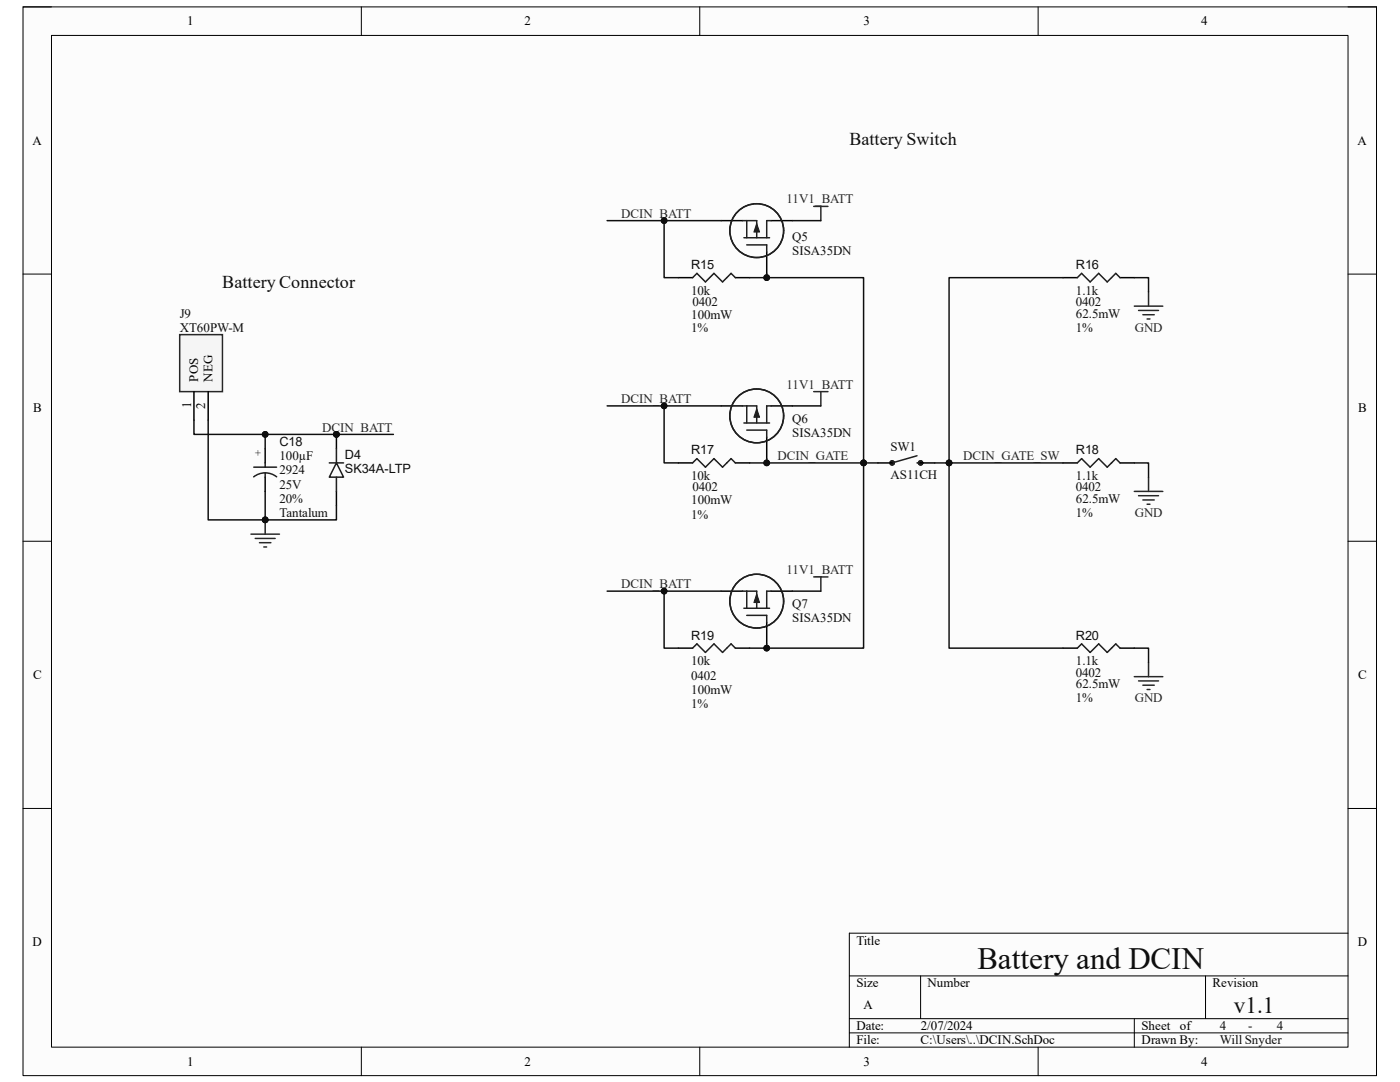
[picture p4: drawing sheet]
<svg xmlns="http://www.w3.org/2000/svg" width="279mm" height="216mm" viewBox="0 0 279 216" stroke-linecap="round" stroke-linejoin="round" font-family="sans-serif">
<path d="M4.6 1.4h270.1v213.2h-270.1z" fill-rule="evenodd" fill="#fcfcfc"/>
<path d="M4.6 1.4h270.1v213.2h-270.1z" fill="none" stroke="#000" stroke-width=".2"/>
<path d="M10.3 7.1h258.7v201.8h-258.7z" fill-rule="evenodd" fill="#fcfcfc"/>
<g fill="none" stroke="#000" stroke-width=".2">
<path d="M4.6 1.4h5.7M10.3 7.1h258.7v201.8h-258.7zM72.1 1.4v5.7M139.6 1.4v5.7M207.2 1.4v5.7M269 1.4h5.7v5.7M4.6 54.7h5.7M269 54.7h5.7M4.6 108h5.7M269 108h5.7M4.6 161.3h5.7M269 161.3h5.7"/>
<path d="M169.5 194.7h99.5M183.7 194.7v8.6M240.6 194.7v8.6M269 186.2h-99.5v22.7M72.1 208.9v5.7M139.6 208.9v5.7M169.5 203.3h99.5M169.5 206.1h99.5M207.2 208.9v5.7M226.4 203.3v5.6M274.7 208.9v5.7"/>
</g>
<path d="M50.1 106.6h5.7M50.9 107.4h4M51.8 108.3h2.3M52.6 109.1h.6M52.9 103.7v2.9" fill="none" stroke="#262626" stroke-width=".3"/>
<circle cx="52.9" cy="103.7" r=".57" fill="#0e0e0e"/>
<circle cx="52.9" cy="103.7" r=".57" fill="none" stroke="#0e0e0e" stroke-width=".2"/>
<circle cx="67.1" cy="86.7" r=".57" fill="#0e0e0e"/>
<circle cx="67.1" cy="86.7" r=".57" fill="none" stroke="#0e0e0e" stroke-width=".2"/>
<path d="M67.1 86.7v2.8" fill="none" stroke="#000" stroke-width=".3"/>
<circle cx="67.1" cy="86.7" r=".57" fill="#0e0e0e"/>
<circle cx="67.1" cy="86.7" r=".57" fill="none" stroke="#0e0e0e" stroke-width=".2"/>
<path d="M67.1 98.1v2.8" fill="none" stroke="#000" stroke-width=".3"/>
<path d="M65.7 92.4h2.9M67.1 92.4l1.5 2.8h-2.9zM67.1 89.5v2.9M67.1 95.2v2.9" fill="none" stroke="#1c1c1c" stroke-width=".3"/>
<path d="M162.4 41.2h2.8M163.8 41.2v2.8" fill="none" stroke="#262626" stroke-width=".3"/>
<path d="M35.9 66.8h8.5v11.3h-8.5z" fill-rule="evenodd" fill="#f5f5f5"/>
<path d="M229.2 58.3v2.8M35.9 66.8h8.5v11.3h-8.5zM226.4 61.1h5.7M227.2 61.9h4M228.1 62.8h2.3M228.9 63.6h.6" fill="none" stroke="#262626" stroke-width=".3"/>
<path d="M135.4 55.4h2.8M143.9 44h4.3M146.8 55.4h2.8M153 50.3v4.2M153.9 44h4.2M212.2 55.4h2.8M223.5 55.4h2.9M38.7 78.1v5.7M41.5 78.1v5.7M52.9 89.5v2.9M52.9 95.2v2.9" fill="none" stroke="#000" stroke-width=".3"/>
<path d="M138.2 55.4l.9-.9 1.7 1.8 1.7-1.8 1.7 1.8 1.7-1.8 .9 .9M148.2 44h.8v3.4M148.5 47.4h5.1M153 48.9v1.4M153.9 44h-.9v3.4M215 55.4l.9-.9 1.7 1.8 1.7-1.8 1.7 1.8 1.7-1.8 .8 .9M50.6 93.2h4.6M52.9 92.4v.8M52.9 94.4v.8M55.2 95.1a3.7 3.7 0 0 0-4.6 .1" fill="none" stroke="#1c1c1c" stroke-width=".3"/>
<path d="M151 44.6l.6 1.7h-1.1z" fill="#1c1c1c"/>
<path d="M151 44.6l.6 1.7h-1.1z" fill="none" stroke="#1c1c1c" stroke-width=".2"/>
<g fill="none" stroke="#1c1c1c" stroke-width=".3">
<path d="M149 48.9h4M149 44h2v3.4M138.2 92.4l.9-.9 1.7 1.7 1.7-1.7 1.7 1.7 1.7-1.7 .9 .9M148.2 81h.8v3.4M148.5 84.4h5.1M153 85.8v1.4M153.9 81h-.9v3.4"/>
<circle cx="151" cy="46" r="5.4"/>
</g>
<path d="M162.4 78.1h2.8M163.8 78.1v2.9" fill="none" stroke="#262626" stroke-width=".3"/>
<path d="M135.4 92.4h2.8M143.9 81h4.3M146.8 92.4h2.8M153 87.2v4.3M153.9 81h4.2" fill="none" stroke="#000" stroke-width=".3"/>
<path d="M151 81.6l.6 1.7h-1.1z" fill="#1c1c1c"/>
<path d="M151 81.6l.6 1.7h-1.1z" fill="none" stroke="#1c1c1c" stroke-width=".2"/>
<g fill="none" stroke="#1c1c1c" stroke-width=".3">
<path d="M149 85.8h4M149 81h2v3.4M148.2 118h.8v3.4M153.9 118h-.9v3.4M138.2 129.3l.9-.8 1.7 1.7 1.7-1.7 1.7 1.7 1.7-1.7 .9 .8M148.5 121.4h5.1M153 122.8v1.4"/>
<circle cx="151" cy="83" r="5.4"/>
</g>
<path d="M162.4 115.1h2.8M163.8 115.1v2.9" fill="none" stroke="#262626" stroke-width=".3"/>
<path d="M143.9 118h4.3M153.9 118h4.2M135.4 129.3h2.8M146.8 129.3h2.8M153 124.2v4.3" fill="none" stroke="#000" stroke-width=".3"/>
<path d="M151 118.5l.6 1.7h-1.1z" fill="#1c1c1c"/>
<path d="M151 118.5l.6 1.7h-1.1z" fill="none" stroke="#1c1c1c" stroke-width=".2"/>
<g fill="none" stroke="#1c1c1c" stroke-width=".3">
<path d="M183 92.4h.7M183 90.9l-5 1.5M215 92.4l.9-.9 1.7 1.7 1.7-1.7 1.7 1.7 1.7-1.7 .8 .9M149 118h2v3.4M149 122.8h4M215 129.3l.9-.8 1.7 1.7 1.7-1.7 1.7 1.7 1.7-1.7 .8 .8"/>
<circle cx="151" cy="119.9" r="5.4"/>
</g>
<path d="M175.2 92.4h2.8M183.7 92.4h2.9M212.2 92.4h2.8M223.5 92.4h2.9M212.2 129.3h2.8M223.5 129.3h2.9" fill="none" stroke="#000" stroke-width=".3"/>
<path d="M226.4 98.1h5.7M227.2 98.9h4M228.1 99.8h2.3M229.2 95.2v2.9M228.9 100.6h.6M226.4 135h5.7M227.2 135.9h4M228.1 136.7h2.3M228.9 137.6h.6M229.2 132.2v2.8" fill="none" stroke="#262626" stroke-width=".3"/>
<g fill="none" stroke="#1c1c1c" stroke-width=".85">
<circle cx="178" cy="92.4" r=".14"/>
<circle cx="183.7" cy="92.4" r=".14"/>
</g>
<path d="M52.9 98.1v5.6" fill="none" stroke="#0e0e0e" stroke-width=".3"/>
<circle cx="52.9" cy="103.7" r=".57" fill="#0e0e0e"/>
<circle cx="52.9" cy="103.7" r=".57" fill="none" stroke="#0e0e0e" stroke-width=".2"/>
<path d="M52.9 86.7v2.8" fill="none" stroke="#0e0e0e" stroke-width=".3"/>
<circle cx="52.9" cy="86.7" r=".57" fill="#0e0e0e"/>
<circle cx="52.9" cy="86.7" r=".57" fill="none" stroke="#0e0e0e" stroke-width=".2"/>
<path d="M132.5 44v11.4h2.9M158.1 44h5.7M226.4 55.4h2.8v2.9M158.1 81h5.7M158.1 118h5.7M226.4 129.3h2.8v2.9" fill="none" stroke="#0e0e0e" stroke-width=".3"/>
<circle cx="132.5" cy="44" r=".57" fill="#0e0e0e"/>
<circle cx="132.5" cy="44" r=".57" fill="none" stroke="#0e0e0e" stroke-width=".2"/>
<path d="M132.5 81v11.4h2.9" fill="none" stroke="#0e0e0e" stroke-width=".3"/>
<circle cx="132.5" cy="81" r=".57" fill="#0e0e0e"/>
<circle cx="132.5" cy="81" r=".57" fill="none" stroke="#0e0e0e" stroke-width=".2"/>
<path d="M132.5 118v11.3h2.9" fill="none" stroke="#0e0e0e" stroke-width=".3"/>
<circle cx="132.5" cy="118" r=".57" fill="#0e0e0e"/>
<circle cx="132.5" cy="118" r=".57" fill="none" stroke="#0e0e0e" stroke-width=".2"/>
<path d="M153 128.5v.8h-3.4" fill="none" stroke="#0e0e0e" stroke-width=".3"/>
<circle cx="153" cy="129.3" r=".57" fill="#0e0e0e"/>
<circle cx="153" cy="129.3" r=".57" fill="none" stroke="#0e0e0e" stroke-width=".2"/>
<path d="M153 91.5v.9" fill="none" stroke="#0e0e0e" stroke-width=".3"/>
<circle cx="153" cy="92.4" r=".57" fill="#0e0e0e"/>
<circle cx="153" cy="92.4" r=".57" fill="none" stroke="#0e0e0e" stroke-width=".2"/>
<path d="M153 54.5v.9h-3.4M226.4 92.4h2.8v2.8" fill="none" stroke="#0e0e0e" stroke-width=".3"/>
<circle cx="153" cy="55.4" r=".57" fill="#0e0e0e"/>
<circle cx="153" cy="55.4" r=".57" fill="none" stroke="#0e0e0e" stroke-width=".2"/>
<path d="M153 55.4h19.3v37" fill="none" stroke="#0e0e0e" stroke-width=".3"/>
<circle cx="153" cy="55.4" r=".57" fill="#0e0e0e"/>
<circle cx="153" cy="55.4" r=".57" fill="none" stroke="#0e0e0e" stroke-width=".2"/>
<circle cx="172.3" cy="92.4" r=".57" fill="#0e0e0e"/>
<circle cx="172.3" cy="92.4" r=".57" fill="none" stroke="#0e0e0e" stroke-width=".2"/>
<path d="M172.3 92.4v36.9h-19.3" fill="none" stroke="#0e0e0e" stroke-width=".3"/>
<circle cx="172.3" cy="92.4" r=".57" fill="#0e0e0e"/>
<circle cx="172.3" cy="92.4" r=".57" fill="none" stroke="#0e0e0e" stroke-width=".2"/>
<circle cx="153" cy="129.3" r=".57" fill="#0e0e0e"/>
<circle cx="153" cy="129.3" r=".57" fill="none" stroke="#0e0e0e" stroke-width=".2"/>
<path d="M189.4 92.4v36.9h22.8" fill="none" stroke="#0e0e0e" stroke-width=".3"/>
<circle cx="189.4" cy="92.4" r=".57" fill="#0e0e0e"/>
<circle cx="189.4" cy="92.4" r=".57" fill="none" stroke="#0e0e0e" stroke-width=".2"/>
<path d="M121.2 118h22.7" fill="none" stroke="#0e0e0e" stroke-width=".3"/>
<circle cx="132.5" cy="118" r=".57" fill="#0e0e0e"/>
<circle cx="132.5" cy="118" r=".57" fill="none" stroke="#0e0e0e" stroke-width=".2"/>
<path d="M121.2 81h22.7" fill="none" stroke="#0e0e0e" stroke-width=".3"/>
<circle cx="132.5" cy="81" r=".57" fill="#0e0e0e"/>
<circle cx="132.5" cy="81" r=".57" fill="none" stroke="#0e0e0e" stroke-width=".2"/>
<path d="M121.2 44h22.7" fill="none" stroke="#0e0e0e" stroke-width=".3"/>
<circle cx="132.5" cy="44" r=".57" fill="#0e0e0e"/>
<circle cx="132.5" cy="44" r=".57" fill="none" stroke="#0e0e0e" stroke-width=".2"/>
<path d="M149.6 92.4h25.6" fill="none" stroke="#0e0e0e" stroke-width=".3"/>
<circle cx="172.3" cy="92.4" r=".57" fill="#0e0e0e"/>
<circle cx="172.3" cy="92.4" r=".57" fill="none" stroke="#0e0e0e" stroke-width=".2"/>
<circle cx="153" cy="92.4" r=".57" fill="#0e0e0e"/>
<circle cx="153" cy="92.4" r=".57" fill="none" stroke="#0e0e0e" stroke-width=".2"/>
<path d="M186.6 92.4h25.6" fill="none" stroke="#0e0e0e" stroke-width=".3"/>
<circle cx="189.4" cy="92.4" r=".57" fill="#0e0e0e"/>
<circle cx="189.4" cy="92.4" r=".57" fill="none" stroke="#0e0e0e" stroke-width=".2"/>
<path d="M38.7 83.8v2.9h39.8" fill="none" stroke="#0e0e0e" stroke-width=".3"/>
<circle cx="52.9" cy="86.7" r=".57" fill="#0e0e0e"/>
<circle cx="52.9" cy="86.7" r=".57" fill="none" stroke="#0e0e0e" stroke-width=".2"/>
<circle cx="67.1" cy="86.7" r=".57" fill="#0e0e0e"/>
<circle cx="67.1" cy="86.7" r=".57" fill="none" stroke="#0e0e0e" stroke-width=".2"/>
<path d="M41.6 83.8v19.9h25.5v-2.8" fill="none" stroke="#0e0e0e" stroke-width=".3"/>
<circle cx="52.9" cy="103.7" r=".57" fill="#0e0e0e"/>
<circle cx="52.9" cy="103.7" r=".57" fill="none" stroke="#0e0e0e" stroke-width=".2"/>
<path d="M212.2 55.4h-22.8v37" fill="none" stroke="#0e0e0e" stroke-width=".3"/>
<circle cx="189.4" cy="92.4" r=".57" fill="#0e0e0e"/>
<circle cx="189.4" cy="92.4" r=".57" fill="none" stroke="#0e0e0e" stroke-width=".2"/>
<text font-size="6.2" fill="#0e0e0e" x="195.1" y="193.4">Battery and DCIN</text>
<text font-size="4.6" fill="#0e0e0e" x="246.3" y="202.2">v1.1</text>
<g font-size="3.6" fill="#0e0e0e">
<text x="169.5" y="29">Battery Switch</text>
<text x="44.4" y="57.4">Battery Connector</text>
</g>
<g font-size="2.6">
<text x="37.4" y="5.1">1</text>
<text x="104.7" y="5.1">2</text>
<text x="172.3" y="5.1">3</text>
<text x="239.7" y="5.1">4</text>
<text x="6.5" y="28.9">A</text>
<text x="270.9" y="28.9">A</text>
<text x="39.6" y="76.2" transform="rotate(-90 39.6 76.2)">POS</text>
<text x="42.4" y="76.2" transform="rotate(-90 42.4 76.2)">NEG</text>
<text x="6.6" y="82.2">B</text>
<text x="38.1" y="81.4" transform="rotate(-90 38.1 81.4)">1</text>
<text x="41" y="81.6" transform="rotate(-90 41 81.6)">2</text>
<text x="271.1" y="82.2">B</text>
<text x="6.6" y="135.5">C</text>
<text x="271.1" y="135.5">C</text>
<text x="6.5" y="188.8">D</text>
<text x="170.9" y="188.5">Title</text>
<text x="271" y="188.8">D</text>
<text x="170.9" y="197">Size</text>
<text x="185.1" y="197">Number</text>
<text x="242" y="197">Revision</text>
<text x="172.3" y="201.3">A</text>
<text x="170.9" y="205.5">Date:</text>
<text x="170.9" y="208.4">File:</text>
<text x="183.7" y="208.4">C:\Users\..\DCIN.SchDoc</text>
<text x="183.7" y="205.5">2/07/2024</text>
<text x="227.8" y="205.5">Sheet</text>
<text x="227.8" y="208.4">Drawn By:</text>
<text x="235.5" y="205.5">of</text>
<text x="37.4" y="212.6">1</text>
<text x="104.7" y="212.6">2</text>
<text x="172.3" y="212.6">3</text>
<text x="239.7" y="212.6">4</text>
</g>
<g font-size="2.6" fill="#262626">
<text x="157" y="40.6">11V1_BATT</text>
<text x="124" y="43.5">DCIN_BATT</text>
<text x="226.5" y="66.2">GND</text>
<text x="157" y="77.6">11V1_BATT</text>
<text x="124" y="80.4">DCIN_BATT</text>
<text x="64.3" y="86.1">DCIN_BATT</text>
<text x="155.2" y="91.8">DCIN_GATE</text>
<text x="192.2" y="91.8">DCIN_GATE_SW</text>
<text x="226.5" y="103.2">GND</text>
<text x="124" y="117.4">DCIN_BATT</text>
<text x="157" y="114.6">11V1_BATT</text>
<text x="226.5" y="140.1">GND</text>
</g>
<g font-size="2.6" fill="#0e0e0e">
<text x="158.1" y="48">Q5</text>
<text x="158.1" y="50.8">SISA35DN</text>
<text x="137.9" y="58.8">10k</text>
<text x="214.7" y="58.8">1.1k</text>
<text x="35.9" y="63.4">J9</text>
<text x="137.9" y="63.6">100mW</text>
<text x="138.2" y="61.1">0402</text>
<text x="214.7" y="63.4">62.5mW</text>
<text x="214.7" y="61.1">0402</text>
<text x="35.9" y="66.2">XT60PW-M</text>
<text x="137.9" y="66.2">1%</text>
<text x="214.7" y="66.2">1%</text>
<text x="158.1" y="84.4">Q6</text>
<text x="158.1" y="87.2">SISA35DN</text>
<text x="55.8" y="91.8">100µF</text>
<text x="55.8" y="94.7">2924</text>
<text x="137.9" y="95.8">10k</text>
<text x="177.7" y="90.1">SW1</text>
<text x="177.7" y="95.5">AS11CH</text>
<text x="214.7" y="95.8">1.1k</text>
<text x="55.8" y="97.5">25V</text>
<text x="55.8" y="100.3">20%</text>
<text x="137.9" y="100.6">100mW</text>
<text x="138.2" y="98">0402</text>
<text x="214.7" y="100.3">62.5mW</text>
<text x="214.7" y="98">0402</text>
<text x="55.8" y="103.2">Tantalum</text>
<text x="137.9" y="103.5">1%</text>
<text x="214.7" y="103.2">1%</text>
<text x="158.1" y="121.4">Q7</text>
<text x="158.1" y="124.2">SISA35DN</text>
<text x="137.9" y="132.8">10k</text>
<text x="137.9" y="135.6">0402</text>
<text x="214.7" y="132.8">1.1k</text>
<text x="214.7" y="137.3">62.5mW</text>
<text x="214.7" y="135">0402</text>
<text x="137.9" y="138.4">100mW</text>
<text x="137.9" y="141.3">1%</text>
<text x="214.7" y="140.1">1%</text>
<text x="243.4" y="208.4">Will Snyder</text>
<text x="243.4" y="205.5">4</text>
<text x="249.1" y="205.5">-</text>
<text x="254.8" y="205.5">4</text>
</g>
<g font-size="2.5" fill="#0e0e0e">
<text x="137.9" y="53.7">R15</text>
<text x="214.7" y="53.7">R16</text>
<text x="55.8" y="89">C18</text>
<text x="68.8" y="91.5">D4</text>
<text x="68.8" y="94.4">SK34A-LTP</text>
<text x="137.9" y="90.7">R17</text>
<text x="214.7" y="90.7">R18</text>
<text x="137.9" y="127.6">R19</text>
<text x="214.7" y="127.6">R20</text>
</g>
<text font-size="2.1" x="50.8" y="89.8" transform="rotate(90 50.8 89.8)">+</text>
</svg>
